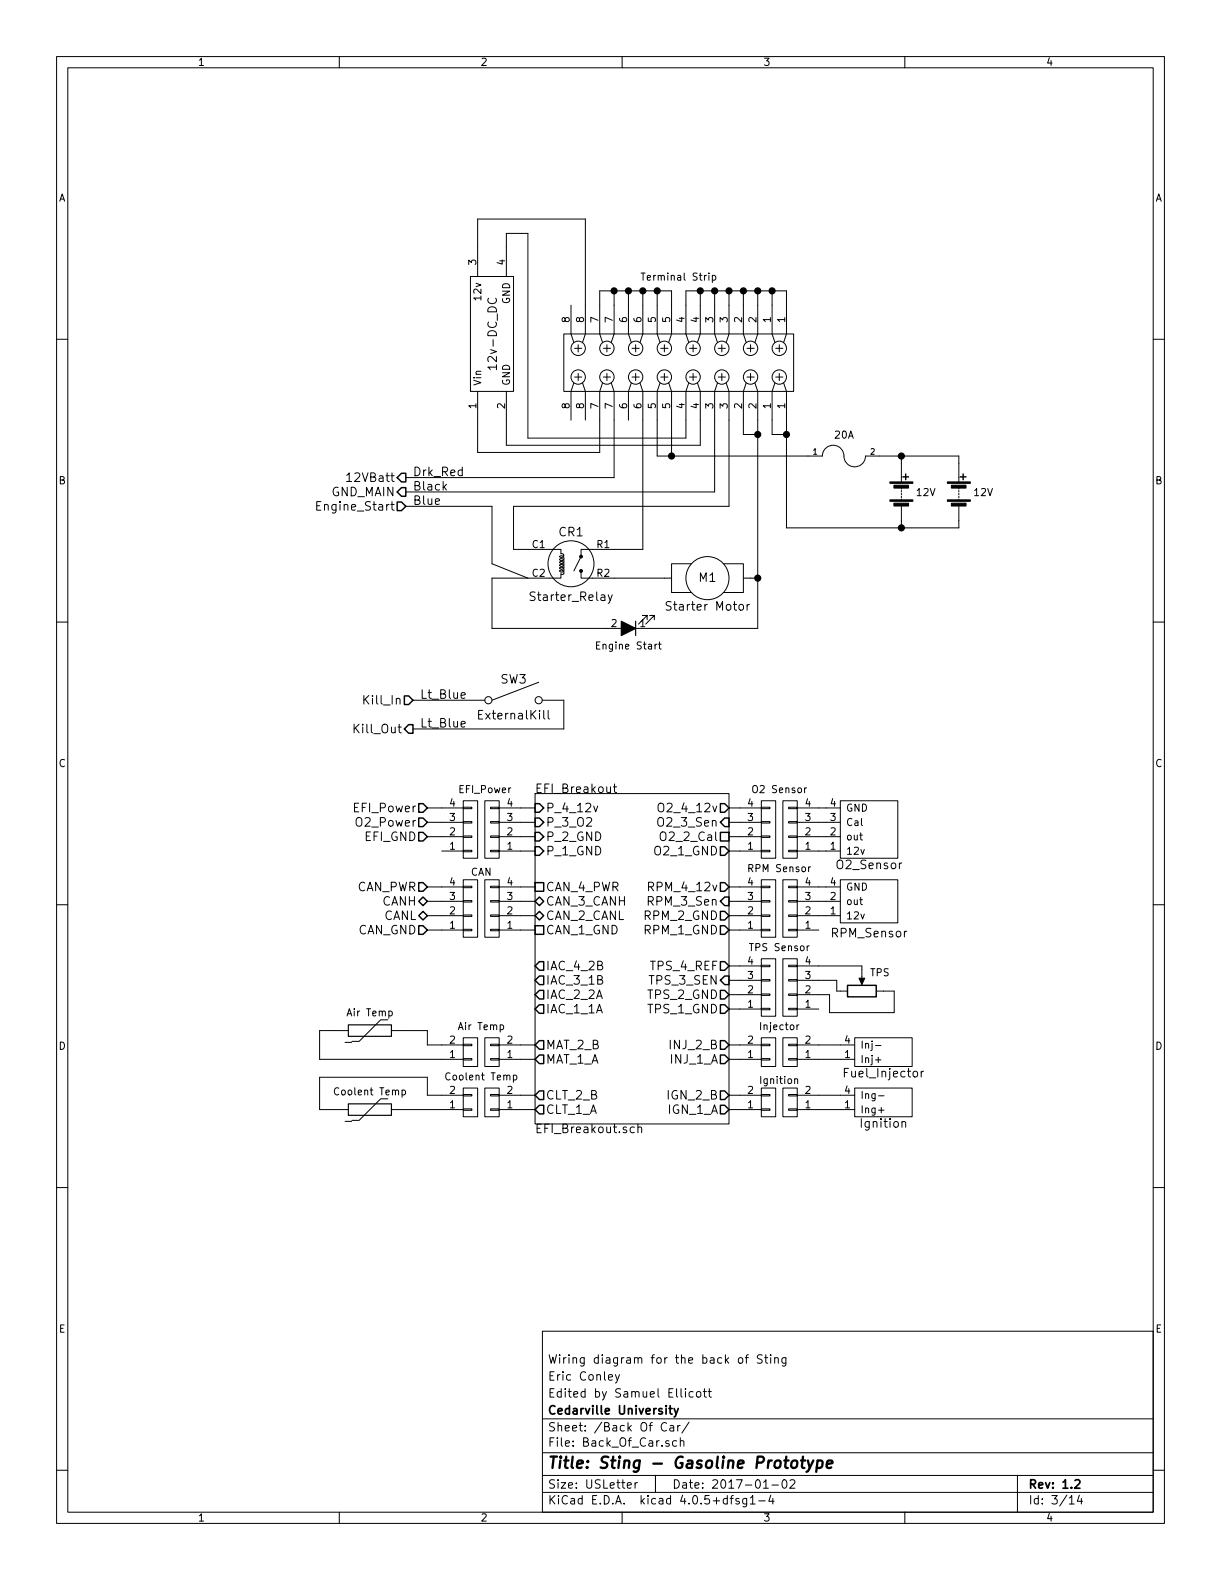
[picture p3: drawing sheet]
<svg xmlns="http://www.w3.org/2000/svg" width="216mm" height="279mm" viewBox="0 0 216 279" stroke-linecap="round" stroke-linejoin="round" font-family="sans-serif">
<g fill="none" stroke="#000" stroke-width=".18">
<path d="M10 10h195.9v259.4h-195.9zM12 12h191.9v255.4h-191.9zM60 10v2M110 10v2M160 10v2M10 60h2M83.2 48.9h7.6v20.3h-7.6zM84.5 48.9v-10.2h19v20.4l-.5 1.5M89.5 48.9v-7.6h3.8v36.2h28v-8.3l.5-1.5M99.7 59.1h40.6v10.1h-40.6zM101 54v5.1l.5 1.5M108.6 51.4v7.7l-.5 1.5"/>
<path d="M111.1 51.4v7.7l.5 1.5M113.4 48.3h.7M113.7 51.4v7.7l-.5 1.5M116.2 51.4v7.7l.5 1.5M123.8 51.4v7.7l-.5 1.5M126 48.8l.3-.1 .3 .2-.2 .6h-.4M126 48.7v1.3M126.4 51.4v7.7l.5 1.5M128.9 51.4v7.7l-.5 1.5M131.4 51.4v7.7l.6 1.5M134 51.4v7.7l-.5 1.5M136.5 51.4v7.7l.5 1.5"/>
<path d="M203.9 60h2M87.8 64.9h-1.5l.4 .5M87.8 64.5v.9M101.5 67.7l-.5 1.5v5.1M101.6 61.6h1.3M101.6 66.7h1.3M102.2 61v1.2M102.2 66v1.3M103 67.7l.5 1.5v5.1M106.6 60.6l-.6-1.5v-7.7h12.7v7.7l-.5 1.5M106.6 67.7l-.6 1.5v10.8h-21.5v-10.8M106.7 61.6h1.2"/>
<path d="M106.7 66.7h1.2M107.3 61v1.2M107.3 66v1.3M108.1 67.7l.5 1.5v15.3h-36.8M111.6 67.7l-.5 1.5v5.1M111.8 61.6h1.2M111.8 66.7h1.2M112.4 61v1.2M112.4 66v1.3M113.2 67.7l.5 1.5v28h-11v1.2l-1.2 2.6M116.7 67.7l-.5 1.5v11.4h29.2a1.93 1.93 0 0 1 2.1-1.9 1.93 1.93 0 0 1 1.8 2.3 1.91 1.91 0 0 0 2 1.6 1.91 1.91 0 0 0 1.7-2h16.5v4.6M116.8 61.6h1.3"/>
<path d="M116.8 66.7h1.3M117.5 61v1.2M117.5 66v1.3M118.2 67.7l.5 1.5v11.4M121.8 60.6l-.5-1.5v-7.7h17.8v7.7l-.5 1.5M121.9 61.6h1.3M121.9 66.7h1.3M122.6 61v1.2M122.6 66v1.3M123.3 67.7l.5 1.5v9.5h-34.3v-9.5M126.9 67.7l-.5 1.5v17.8h-54.6M127 61.6h1.3"/>
<path d="M127 66.7h1.3M127.6 61v1.2M127.6 66v1.3M128.4 67.7l.5 1.5v20.3h-38.1v7.7h8.4v.7h.3l.2 .3-.1 .2-.3 .2a.21 .21 0 0 1-.2 0 .21 .21 0 0 1-.1-.3h.5l.2 .3a.39 .39 0 0 1-.2 .5 .39 .39 0 0 1-.5-.2l.3-.1 .4 .3a.39 .39 0 0 1-.2 .5 .39 .39 0 0 1-.5-.2l.3-.1 .4 .3a.39 .39 0 0 1-.2 .5 .39 .39 0 0 1-.5-.2l.3-.1 .4 .3a.39 .39 0 0 1-.2 .5 .39 .39 0 0 1-.5-.2l.3-.1 .4 .3a.39 .39 0 0 1-.2 .5 .39 .39 0 0 1-.5-.2l.3-.1 .4 .3a.3 .3 0 0 1-.1 .4 .3 .3 0 0 1-.4 0v.7h-12.2v8.9h47v-41.9l-.5-1.5M132 67.7l-.6 1.5v7.6h2.6M132.1 61.6h1.2M132.1 66.7h1.2M132.7 61v1.2M132.7 66v1.3M137 67.7l-.5 1.5v7.6h2.6M137.2 61.6h1.2M137.2 66.7h1.2"/>
<path d="M137.8 61v1.2M137.8 66v1.3M138.6 67.7l.5 1.5v24.1h30.4v-3.8M56 89.4h.5M56.7 88.7h-.7v1.5h.7M61.3 84l.4-.4v1.5M61.3 85.1h.9M71.8 89.5h15.2v10.2l6.3 2.5M122.3 99.7h-3.6v5.1h3.6M127.9 99.7h3.5v5.1h-3.5M159.4 80.6v4.6M159.4 86.2v.3"/>
<path d="M159.4 86.7v.3M159.4 87.2v.3M159.4 87.8v.2M159.4 88.3v.2M159.4 89.5v3.8M169.5 86.2v.3M169.5 86.7v.3M169.5 87.2v.3M169.5 87.8v.2M169.5 88.3v.2M10 110h2M102.7 101v1.2h16"/>
<path d="M107.5 105.2l.4 1M108.3 105.2l-.6 1.4-.2 .1M114.4 109.6v-.8h-.7h.7l-1.5 1.6M115.7 109.6v-.8h-.8h.8l-1.5 1.6M116.4 113.9h.5M116.6 113.5v1.1l.3 .2M118.7 106.5a.62 .62 0 0 0-.8 0v.5l.7 .3v.4a.62 .62 0 0 1-.8 .1M131.4 102.2h2.6M132.1 106.9v1M132.5 106.9l-.2 .1-.2 .2M203.9 110h2M73 123.8h12.7"/>
<path d="M81.5 123l.8-.2-.1-.2-.4-.1-.3 .2 .1 .7h.6M81.5 128.1l.8-.2-.1-.3h-.4l-.3 .2 .1 .7h.6M95.2 120.7l-8.2 3.1M95.9 123.8h3.8v5.1h-26.7M96.1 125.6v1.3l.3 .3M96.9 125.6v1.3l.3 .3M108.5 139.1h.5M108.7 138.6v1.4l.3 .2M142.6 139.3l-.3 .3M10 160h2M75.6 159.4h6.3M75.6 156.8h6.3"/>
<path d="M75.6 148h6.3M75.6 145.4h6.3M75.6 142.9h6.3M78.1 150.5h3.8M81.9 142.7h1.5v.3h-1.5zM81.9 145.3h1.5v.2h-1.5zM81.9 147.8h1.5v.3h-1.5zM81.9 150.4h1.5v.2h-1.5zM81.9 141.6h2.6v10.2h-2.6zM81.9 156.7h1.5v.3h-1.5zM81.9 159.3h1.5v.2h-1.5zM81.9 155.6h2.6v10.1h-2.6z"/>
<path d="M85.7 141.6h2.6v10.2h-2.6zM85.7 155.6h2.6v10.1h-2.6zM86.7 142.7h1.6v.3h-1.6zM86.7 145.3h1.6v.2h-1.6zM86.7 147.8h1.6v.3h-1.6zM86.7 150.4h1.6v.2h-1.6zM86.7 156.7h1.6v.3h-1.6zM86.7 159.3h1.6v.2h-1.6zM88.3 159.4h6.3M88.3 156.8h6.3M88.3 150.5h6.3M88.3 148h6.3"/>
<path d="M88.3 145.4h6.3M88.3 142.9h6.3M94.6 140.3h34.3v58.5h-34.3zM105 142.5l.3 1.1 .4-1.1M116.4 142.3a.5 .5 0 0 1 .6-.3 .5 .5 0 0 1 .4 .5l-.1 .9a.53 .53 0 0 1-.6 .2 .53 .53 0 0 1-.3-.5zM128.9 159.4h5.7M128.9 156.8h5.7M128.9 150.5h5.7M128.9 148h5.7M128.9 145.4h5.7M128.9 142.9h5.7M134.6 156.7h1.5v.3h-1.5z"/>
<path d="M134.6 159.3h1.5v.2h-1.5zM134.6 155.6h2.6v10.1h-2.6zM134.6 142.7h1.5v.3h-1.5zM134.6 145.3h1.5v.2h-1.5zM134.6 147.8h1.5v.3h-1.5zM134.6 150.4h1.5v.2h-1.5zM134.6 141.6h2.6v10.2h-2.6zM138.4 141.6h2.6v10.2h-2.6zM138.4 155.6h2.6v10.1h-2.6zM139.4 142.7h1.6v.3h-1.6zM139.4 145.3h1.6v.2h-1.6zM139.4 147.8h1.6v.3h-1.6z"/>
<path d="M139.4 150.4h1.6v.2h-1.6zM139.4 156.7h1.6v.3h-1.6zM139.4 159.3h1.6v.2h-1.6zM141 159.4h7.6M141 156.8h7.6M141 150.5h7.6M141 148h7.6M141 145.4h7.6M141 142.9h7.6M143.3 153.3l-.3 .2M148.6 155.6h10.1v7.6h-10.1zM148.6 141.6h10.1v10.2h-10.1z"/>
<path d="M203.9 160h2M68.8 178.9l.3-.1 .3 .2-.2 .6h-.4M75.6 161.9h6.3M75.6 164.5h6.3M81.9 161.8h1.5v.3h-1.5zM81.9 164.3h1.5v.3h-1.5zM86.7 161.8h1.6v.3h-1.6zM86.7 164.3h1.6v.3h-1.6zM88.3 161.9h6.3M88.3 164.5h6.3M128.9 161.9h5.7M128.9 164.5h5.7"/>
<path d="M128.9 170.8h5.7M128.9 175.9h5.7M128.9 173.4h5.7M128.9 178.4h5.7M134.6 170.7h1.5v.2h-1.5zM134.6 173.2h1.5v.3h-1.5zM134.6 175.8h1.5v.2h-1.5zM134.6 178.3h1.5v.3h-1.5zM134.6 169.5h2.6v10.2h-2.6zM134.6 161.8h1.5v.3h-1.5zM134.6 164.3h1.5v.3h-1.5zM138.4 169.5h2.6v10.2h-2.6z"/>
<path d="M139.4 161.8h1.6v.3h-1.6zM139.4 164.3h1.6v.3h-1.6zM139.4 170.7h1.6v.2h-1.6zM139.4 173.2h1.6v.3h-1.6zM139.4 175.8h1.6v.2h-1.6zM139.4 178.3h1.6v.3h-1.6zM141 161.9h7.6M141 164.5h3.8M141 170.8h11.4v2.9M141 173.4h7v1.9h1.9M141 178.4h3.8M143.1 167.3l-.4 .2"/>
<path d="M154.9 175.3h3.2v3.8h-11.4v-3.2h-5.7M61.6 182.2h-5.1v5.1h25.4M68.6 180.3h-1.3l-3.8 3.9h-1.3M68.6 194.3h-1.3l-3.8 3.8h-1.3M69.2 182.2h6.4v2.6h6.3M69.2 196.2h12.7M71.1 192.8h.4l.2 .2-.1 .5h-.5M81.9 184.7h1.5v.2h-1.5zM81.9 187.2h1.5v.3h-1.5zM81.9 183.5h2.6v5.1h-2.6zM81.9 193.5h1.5v.3h-1.5zM81.9 196.1h1.5v.2h-1.5z"/>
<path d="M81.9 192.4h2.6v5.1h-2.6zM81.9 193.7h-6.3v-3.2h-19.1v5.7h5.1M85.7 183.5h2.6v5.1h-2.6zM85.7 192.4h2.6v5.1h-2.6zM86.7 184.7h1.6v.2h-1.6zM86.7 187.2h1.6v.3h-1.6zM86.7 193.5h1.6v.3h-1.6zM86.7 196.1h1.6v.2h-1.6zM88.3 187.3h6.3M88.3 184.8h6.3M88.3 196.2h6.3M88.3 193.7h6.3"/>
<path d="M88.4 181.3l.4-.1 .3 .3-.2 .5h-.5M90.8 190.2l.3-.1 .3 .3-.1 .5h-.5M112.2 199.4a.48 .48 0 0 0-.7 0v.8a.48 .48 0 0 0 .7 0M112.8 199.4h.1a.36 .36 0 0 1 .6 .1v.8M112.8 198.8v1.5M128.9 187.3h5.7M128.9 184.8h5.7M128.9 196.2h5.7M128.9 193.7h5.7M134.6 193.5h1.5v.3h-1.5zM134.6 196.1h1.5v.2h-1.5zM134.6 192.4h2.6v5.1h-2.6z"/>
<path d="M134.6 184.7h1.5v.2h-1.5zM134.6 187.2h1.5v.3h-1.5zM134.6 183.5h2.6v5.1h-2.6zM138.4 183.5h2.6v5.1h-2.6zM138.4 192.4h2.6v5.1h-2.6zM139.4 184.7h1.6v.2h-1.6zM139.4 187.2h1.6v.3h-1.6zM139.4 193.5h1.6v.3h-1.6zM139.4 196.1h1.6v.2h-1.6zM140.5 190.9l.2-.1h.3v.8M141 187.3h10.1M141 184.8h10.1"/>
<path d="M141 196.2h10.1M141 193.7h10.1M141.3 181.2l-.4 .3M151.1 183.5h10.2v5.1h-10.2zM151.1 192.4h10.2v5.1h-10.2zM154.8 187.4h1M154.8 184.9h1M155.3 196.3h1M155.3 193.8h1M159.5 198.5l.1-.1a.36 .36 0 0 1 .5 .2v.7M162.9 189.4v1M163.3 189.4l-.3 .1-.1 .2"/>
<path d="M10 210h2M203.9 210h2M95.9 235.4h108v32h-108zM132.3 239.6l-.3 .2v1.3M134.8 239.6h-.6l-.3 .3 .1 .3 .7 .3v.4a.62 .62 0 0 1-.8 .1M135.4 239.6v1.3l.4 .2M136.3 239.6v.1M10 260h2M95.9 256.9h108M95.9 250.9h108M107.6 243.6l.7-.2v-.2l-.5-.1-.2 .2 .1 .7h.6M108.8 243.1l.4 1"/>
<path d="M109.6 243.1l-.6 1.3-.2 .2M117.9 251.7a.7 .7 0 0 0-1 .2 .7 .7 0 0 0 .2 1 .55 .55 0 0 0 .8 0M118.5 252.1h.6v1M119.1 252.4l-.5 .1-.2 .2 .2 .4 .5-.1M119.6 254.8h-.4l-.3 .2 .1 .6 .2 .2 .4-.1M119.8 252.1v1M120.3 252.1l-.5 .2M120.3 254.9l.2-.1h.4v1M120.3 254.3v1.5M121.2 245.6v.1M121.2 246.1v1M121.8 251.5l-1.2 1.9"/>
<path d="M122.6 246.2l-.5-.1-.3 .3 .1 .5 .2 .2 .5-.1M123.2 246.2l.2-.1 .5 .1v.6l-.1 .2-.4 .1-.2-.2zM124.4 246.1h.5M124.6 245.6v1.3l.3 .2M125.2 246.1h.6M125.4 245.6v1.3l.4 .2M130.6 240.2l.2-.1 .5 .1v.6l-.1 .2-.4 .1-.2-.2zM131.8 240.1h.5M135.2 240.1h.6M136.3 240.1v1M137 240.2l.2-.1 .4 .1v.9M137 240.1v1"/>
<path d="M139 240.1l-.1 1.3-.2 .2-.4-.1M139 240.2l-.5-.1-.2 .3v.5l.2 .2 .5-.1M203.9 260h2M60 267.4v2M95.9 263.9h108M95.9 260.9h108M110 267.4v2M110.9 262.7l.7-.2v-.2l-.4-.1-.3 .2 .1 .7h.6M112.3 262.2v1M112.7 262.2l-.4 .3M115.9 260.9v3M129.1 265h.6"/>
<path d="M129.7 264.5l-.4 .2v1.3M130.7 265a.37 .37 0 0 0-.6 .2l.1 .2 .5 .1 .1 .2-.3 .3-.4-.1M132 265v1.3l-.3 .2-.3-.1M132 265h-.4l-.3 .3 .1 .5 .2 .2 .4-.1M132.7 264.9l.4-.4v1.5M132.7 266h.8M134.2 265.4h1.1M135 263.2h.9M136.3 264.4l-.4 1.1h1M136.5 262.6h1.1M136.7 265v1M138.4 261.8l.2-.1a.81 .81 0 0 1 .6 .6 .81 .81 0 0 1-.3 .8l-.1 .1a.79 .79 0 0 1-.4-1.4z"/>
<path d="M139.7 261.8l.2-.1h.4l.3 .4-1 1.1h1M160 267.4v2M179.9 260.9v6.5M189.1 266h.8M190.9 264.4l-.4 1.1h.9M191.2 265v1"/>
<circle cx="102.2" cy="61.6" r="1.27"/>
<circle cx="102.2" cy="66.7" r="1.27"/>
<circle cx="107.3" cy="61.6" r="1.27"/>
<circle cx="107.3" cy="66.7" r="1.27"/>
<circle cx="112.4" cy="61.6" r="1.27"/>
<circle cx="112.4" cy="66.7" r="1.27"/>
<circle cx="117.5" cy="61.6" r="1.27"/>
<circle cx="117.5" cy="66.7" r="1.27"/>
<circle cx="122.6" cy="61.6" r="1.27"/>
<circle cx="122.6" cy="66.7" r="1.27"/>
<circle cx="127.6" cy="61.6" r="1.27"/>
<circle cx="127.6" cy="66.7" r="1.27"/>
<circle cx="132.7" cy="66.7" r="1.27"/>
<circle cx="132.7" cy="61.6" r="1.27"/>
<circle cx="137.8" cy="66.7" r="1.27"/>
<circle cx="137.8" cy="61.6" r="1.27"/>
<circle cx="101" cy="99.7" r="4.1"/>
<circle cx="125.1" cy="102.2" r="3.8"/>
<circle cx="86.4" cy="123.8" r=".63"/>
<circle cx="95.2" cy="123.8" r=".63"/>
</g>
<path d="M118.3 249.1h.5M118.5 248.6v1.3l.3 .2M119.2 249.1l.4 1M119.9 249.1l-.5 1.3-.2 .2M190.1 261.8l.2-.1h.4l.3 .4-1 1.1h1" fill="none" stroke="#000" stroke-width=".3"/>
<path d="M140.1 258.4a.51 .51 0 0 1 .5-.2 .51 .51 0 0 1 .4 .4l-.1 .6a.54 .54 0 0 1-.5 .4 .54 .54 0 0 1-.5-.4zM141.6 258.3h.8M142 257.6l-.2 1.7 .1 .2 .3 .1M142.8 258.3l.4 1.3M143.8 258.3l-.9 1.8-.3 .2M144.6 258.3a.65 .65 0 0 1 .8 .1l-.1 1a.67 .67 0 0 1-.9 .1M144.6 258.3l-.3 2M146.2 258.9l1-.2-.1-.4h-.5l-.3 .2-.1 1 .2 .1 .6-.1" fill="none" stroke="#000" stroke-width=".41"/>
<g fill="#000" stroke="#000" stroke-width=".18">
<path d="M157.4 88.4h4v.2h-4zM157.4 85.2h4v.3h-4zM158.1 89h2.6v.5h-2.6zM158.1 85.8h2.6v.5h-2.6zM167.5 88.4h4.1v.2h-4.1zM167.5 85.2h4.1v.3h-4.1zM168.2 89h2.6v.5h-2.6zM168.2 85.8h2.6v.5h-2.6zM151.9 173h1l-.5 1.1z"/>
<circle cx="102.7" cy="98.4" r=".25"/>
<circle cx="102.7" cy="101" r=".25"/>
</g>
<g fill="none" stroke="#000" stroke-width=".25">
<path d="M70.2 88.8h.8l.8 .7-.8 .8h-.8zM71 86.2h.8v1.6h-.8l-.8-.8zM71 83.7h.8v1.5h-.8l-.8-.7zM159.6 84.3h1.1M160.1 83.8v1M169.8 84.3h1M170.3 83.8v1M71.5 123.1h.8l.7 .7-.7 .8h-.8zM72.3 128.1h.7v1.6h-.7l-.8-.8zM74 142.1h.8l.8 .8-.8 .7h-.8zM74 144.7h.8l.8 .7-.8 .8h-.8zM74 147.2h.8l.8 .8-.8 .7h-.8z"/>
<path d="M74 156.1h.8l.8 .7-.8 .8h-.8zM74 159.4l.8-.8 .8 .8-.8 .7zM94.6 142.1h.8l.7 .8-.7 .7h-.8zM94.6 147.2h.8l.7 .8-.7 .7h-.8zM94.6 144.7h.8l.7 .7-.7 .8h-.8zM94.6 159.4l.8-.8 .7 .8-.7 .7zM94.6 156.1h1.5v1.5h-1.5zM94.6 149.7h.8l.7 .8-.7 .8h-.8zM127.4 156.1h.7l.8 .7-.8 .8h-.7zM127.4 159.4l.7-.8h.8v1.5h-.8zM127.4 142.1h.7l.8 .8-.8 .7h-.7zM127.4 147.2h1.5v1.5h-1.5z"/>
<path d="M127.4 149.7h.7l.8 .8-.8 .8h-.7zM128.1 144.7h.8v1.5h-.8l-.7-.8zM74 161.9l.8-.7 .8 .7-.8 .8zM74 163.7h.8l.8 .8-.8 .7h-.8zM94.6 170.8l.8-.7h.7v1.5h-.7zM94.6 163.7h1.5v1.5h-1.5zM94.6 161.9l.8-.7 .7 .7-.7 .8zM94.6 175.9l.8-.8h.7v1.6h-.7zM95.4 172.6h.7v1.5h-.7l-.8-.7zM95.4 177.7h.7v1.5h-.7l-.8-.8zM127.4 161.2h.7l.8 .7-.8 .8h-.7zM127.4 163.7h.7l.8 .8-.8 .7h-.7z"/>
<path d="M127.4 170.1h.7l.8 .7-.8 .8h-.7zM127.4 175.1h.7l.8 .8-.8 .8h-.7zM127.4 177.7h.7l.8 .7-.8 .8h-.7zM128.1 172.6h.8v1.5h-.8l-.7-.7zM149.9 174.2h5v2.1h-5zM94.6 187.3l.8-.7h.7v1.5h-.7zM94.6 193.7l.8-.8h.7v1.5h-.7zM95.4 184h.7v1.5h-.7l-.8-.7zM95.4 195.5h.7v1.5h-.7l-.8-.8zM127.4 184h.7l.8 .8-.8 .7h-.7zM127.4 186.6h.7l.8 .7-.8 .8h-.7zM127.4 192.9h.7l.8 .8-.8 .7h-.7z"/>
<path d="M127.4 195.5h.7l.8 .7-.8 .8h-.7z"/>
</g>
<g fill="#000" stroke="#000" stroke-width=".25">
<circle cx="108.6" cy="51.4" r=".51"/>
<circle cx="111.1" cy="51.4" r=".51"/>
<circle cx="113.7" cy="51.4" r=".51"/>
<circle cx="116.2" cy="51.4" r=".51"/>
<circle cx="123.8" cy="51.4" r=".51"/>
<circle cx="126.4" cy="51.4" r=".51"/>
<circle cx="128.9" cy="51.4" r=".51"/>
<circle cx="131.4" cy="51.4" r=".51"/>
<circle cx="134" cy="51.4" r=".51"/>
<circle cx="136.5" cy="51.4" r=".51"/>
<circle cx="134" cy="76.8" r=".51"/>
<circle cx="139.1" cy="76.8" r=".51"/>
<circle cx="118.7" cy="80.6" r=".51"/>
<circle cx="159.4" cy="93.3" r=".51"/>
<circle cx="159.4" cy="80.6" r=".51"/>
<circle cx="134" cy="102.2" r=".51"/>
</g>
<path d="M112.4 109.9v2.5M61.6 181.2h7.6v2.1h-7.6zM61.6 195.2h7.6v2h-7.6z" fill="none" stroke="#000" stroke-width=".2"/>
<path d="M109.9 109.9l2.5 1.2-2.5 1.3z" fill="#000" stroke="#000" stroke-width=".2"/>
<text font-size="2.8" x="96.9" y="259.7">Title: Sting - Gasoline Prototype</text>
<g font-size="2.1">
<text x="87.9" y="64.8" transform="rotate(-90 87.9 64.8)">12v-DC_DC</text>
<text x="58.5" y="87.8">GND_MAIN</text>
<text x="61.9" y="85.2">12VBatt</text>
<text x="73" y="89.3">Blue</text>
<text x="73" y="86.7">Black</text>
<text x="73" y="84.2">Drk_Red</text>
<text x="56.7" y="90.3">Engine_Start</text>
<text x="98.9" y="94.8">CR1</text>
<text x="94.1" y="106.3">Starter_Relay</text>
<text x="118.4" y="108">Starter Motor</text>
<text x="123.6" y="102.9">M1</text>
<text x="64.7" y="124.6">Kill_In</text>
<text x="74.3" y="123.6">Lt_Blue</text>
<text x="88.5" y="120.9">SW3</text>
<text x="63" y="129.7">Kill_Out</text>
<text x="74.3" y="128.7">Lt_Blue</text>
<text x="85" y="127.2">ExternalKill</text>
<text x="62.8" y="143.6">EFI_Power</text>
<text x="94.6" y="140.2">EFI_Breakout</text>
<text x="96.5" y="143.6">P_4_12v</text>
<text x="117.1" y="143.6">O2_4_12v</text>
<text x="63.2" y="146.2">O2_Power</text>
<text x="64.4" y="148.7">EFI_GND</text>
<text x="96.5" y="148.7">P_2_GND</text>
<text x="96.5" y="146.2">P_3_O2</text>
<text x="116.7" y="146.2">O2_3_Sen</text>
<text x="117.3" y="148.7">O2_2_Cal</text>
<text x="96.5" y="151.3">P_1_GND</text>
<text x="115.9" y="151.3">O2_1_GND</text>
<text x="148.1" y="153.7">O2_Sensor</text>
<text x="62.9" y="157.6">CAN_PWR</text>
<text x="67.5" y="160.1">CANH</text>
<text x="96.5" y="160.1">CAN_3_CANH</text>
<text x="96.5" y="157.6">CAN_4_PWR</text>
<text x="114.8" y="160.1">RPM_3_Sen</text>
<text x="115.2" y="157.6">RPM_4_12v</text>
<text x="63.1" y="165.2">CAN_GND</text>
<text x="67.7" y="162.7">CANL</text>
<text x="96.5" y="165.2">CAN_1_GND</text>
<text x="96.5" y="162.7">CAN_2_CANL</text>
<text x="114" y="162.7">RPM_2_GND</text>
<text x="114" y="165.2">RPM_1_GND</text>
<text x="147.1" y="165.8">RPM_Sensor</text>
<text x="96.5" y="171.6">IAC_4_2B</text>
<text x="115.1" y="171.6">TPS_4_REF</text>
<text x="96.5" y="174.1">IAC_3_1B</text>
<text x="96.5" y="179.2">IAC_1_1A</text>
<text x="96.5" y="176.7">IAC_2_2A</text>
<text x="114.6" y="176.7">TPS_2_GND</text>
<text x="114.6" y="179.2">TPS_1_GND</text>
<text x="114.9" y="174.1">TPS_3_SEN</text>
<text x="61.2" y="185">-</text>
<text x="96.5" y="185.5">MAT_2_B</text>
<text x="118.6" y="185.5">INJ_2_B</text>
<text x="96.5" y="188.1">MAT_1_A</text>
<text x="118.6" y="188.1">INJ_1_A</text>
<text x="149.6" y="190.5">Fuel_Injector</text>
<text x="96.5" y="197">CLT_1_A</text>
<text x="96.5" y="194.4">CLT_2_B</text>
<text x="118.1" y="194.4">IGN_2_B</text>
<text x="118.1" y="197">IGN_1_A</text>
<text x="61.2" y="199">-</text>
<text x="94.6" y="200.4">EFI_Breakout.sch</text>
<text x="152.4" y="199.4">Ignition</text>
<text x="96.9" y="244.1">Eric Conley</text>
<text x="96.9" y="241.1">Wiring diagram for the back of Sting</text>
<text x="96.9" y="250.1">Cedarville University</text>
<text x="96.9" y="247.1">Edited by Samuel Ellicott</text>
<text x="96.9" y="255.8">File: Back_Of_Car.sch</text>
<text x="96.9" y="253.1">Sheet: /Back Of Car/</text>
<text x="96.9" y="263.2">Size: USLetter</text>
<text x="118.9" y="263.2">Date: 2017-01-02</text>
<text x="181.9" y="263.2">Rev: 1.2</text>
<text x="96.9" y="266">KiCad E.D.A. kicad 4.0.5+dfsg1-4</text>
<text x="181.9" y="266">Id: 3/14</text>
</g>
<g font-size="1.8">
<text x="35" y="11.6">1</text>
<text x="85" y="11.6">2</text>
<text x="135" y="11.6">3</text>
<text x="185" y="11.6">4</text>
<text x="10.4" y="35.6">A</text>
<text x="204.3" y="35.6">A</text>
<text x="84.2" y="46.8" transform="rotate(-90 84.2 46.8)">3</text>
<text x="89.3" y="46.8" transform="rotate(-90 89.3 46.8)">4</text>
<text x="85.1" y="52.9" transform="rotate(-90 85.1 52.9)">12v</text>
<text x="90.2" y="53.8" transform="rotate(-90 90.2 53.8)">GND</text>
<text x="114.1" y="49.6">Terminal Strip</text>
<text x="100.7" y="57" transform="rotate(-90 100.7 57)">8</text>
<text x="103.3" y="57" transform="rotate(-90 103.3 57)">8</text>
<text x="105.8" y="57" transform="rotate(-90 105.8 57)">7</text>
<text x="108.3" y="57" transform="rotate(-90 108.3 57)">7</text>
<text x="110.9" y="57" transform="rotate(-90 110.9 57)">6</text>
<text x="113.4" y="57" transform="rotate(-90 113.4 57)">6</text>
<text x="116" y="57" transform="rotate(-90 116 57)">5</text>
<text x="118.5" y="57" transform="rotate(-90 118.5 57)">5</text>
<text x="121" y="57" transform="rotate(-90 121 57)">4</text>
<text x="123.6" y="57" transform="rotate(-90 123.6 57)">4</text>
<text x="126.1" y="57" transform="rotate(-90 126.1 57)">3</text>
<text x="128.7" y="57" transform="rotate(-90 128.7 57)">3</text>
<text x="131.2" y="57" transform="rotate(-90 131.2 57)">2</text>
<text x="133.7" y="57" transform="rotate(-90 133.7 57)">2</text>
<text x="136.3" y="57" transform="rotate(-90 136.3 57)">1</text>
<text x="138.8" y="57" transform="rotate(-90 138.8 57)">1</text>
<text x="85.1" y="68.2" transform="rotate(-90 85.1 68.2)">Vin</text>
<text x="90.2" y="68.2" transform="rotate(-90 90.2 68.2)">GND</text>
<text x="84.2" y="72.2" transform="rotate(-90 84.2 72.2)">1</text>
<text x="89.3" y="72.2" transform="rotate(-90 89.3 72.2)">2</text>
<text x="100.7" y="72.2" transform="rotate(-90 100.7 72.2)">8</text>
<text x="103.3" y="72.2" transform="rotate(-90 103.3 72.2)">8</text>
<text x="105.8" y="72.2" transform="rotate(-90 105.8 72.2)">7</text>
<text x="108.3" y="72.2" transform="rotate(-90 108.3 72.2)">7</text>
<text x="110.9" y="72.2" transform="rotate(-90 110.9 72.2)">6</text>
<text x="113.4" y="72.2" transform="rotate(-90 113.4 72.2)">6</text>
<text x="116" y="72.2" transform="rotate(-90 116 72.2)">5</text>
<text x="118.5" y="72.2" transform="rotate(-90 118.5 72.2)">5</text>
<text x="121" y="72.2" transform="rotate(-90 121 72.2)">4</text>
<text x="123.6" y="72.2" transform="rotate(-90 123.6 72.2)">4</text>
<text x="126.1" y="72.2" transform="rotate(-90 126.1 72.2)">3</text>
<text x="128.7" y="72.2" transform="rotate(-90 128.7 72.2)">3</text>
<text x="131.2" y="72.2" transform="rotate(-90 131.2 72.2)">2</text>
<text x="133.7" y="72.2" transform="rotate(-90 133.7 72.2)">2</text>
<text x="136.3" y="72.2" transform="rotate(-90 136.3 72.2)">1</text>
<text x="138.8" y="72.2" transform="rotate(-90 138.8 72.2)">1</text>
<text x="147.6" y="77.5">20A</text>
<text x="10.4" y="85.6">B</text>
<text x="162.1" y="87.7">12V</text>
<text x="172.3" y="87.7">12V</text>
<text x="204.3" y="85.6">B</text>
<text x="94.1" y="96.9">C1</text>
<text x="94.1" y="102">C2</text>
<text x="105.6" y="96.9">R1</text>
<text x="105.6" y="102">R2</text>
<text x="108.1" y="110.9">2</text>
<text x="113.2" y="110.9">1</text>
<text x="105.9" y="114.8">Engine Start</text>
<text x="10.4" y="135.6">C</text>
<text x="204.3" y="135.6">C</text>
<text x="79.5" y="142.6">4</text>
<text x="81.2" y="140.2">EFI_Power</text>
<text x="89.7" y="142.6">4</text>
<text x="132.2" y="142.6">4</text>
<text x="133.4" y="140.2">O2 Sensor</text>
<text x="142.4" y="142.6">4</text>
<text x="146.8" y="142.6">4</text>
<text x="149.6" y="143.5">GND</text>
<text x="79.5" y="147.7">2</text>
<text x="79.5" y="145.2">3</text>
<text x="89.7" y="147.7">2</text>
<text x="89.7" y="145.2">3</text>
<text x="132.2" y="147.7">2</text>
<text x="132.2" y="145.2">3</text>
<text x="142.4" y="147.7">2</text>
<text x="142.4" y="145.2">3</text>
<text x="146.8" y="147.7">2</text>
<text x="146.8" y="145.2">3</text>
<text x="149.6" y="148.6">out</text>
<text x="149.6" y="146">Cal</text>
<text x="79.5" y="150.2">1</text>
<text x="83.2" y="154.8">CAN</text>
<text x="89.7" y="150.2">1</text>
<text x="132.2" y="150.2">1</text>
<text x="132.6" y="154.2">RPM Sensor</text>
<text x="142.4" y="150.2">1</text>
<text x="146.8" y="150.2">1</text>
<text x="149.6" y="151.1">12v</text>
<text x="79.5" y="161.7">2</text>
<text x="79.5" y="159.1">3</text>
<text x="79.5" y="156.6">4</text>
<text x="89.7" y="161.7">2</text>
<text x="89.7" y="159.1">3</text>
<text x="89.7" y="156.6">4</text>
<text x="132.2" y="161.7">2</text>
<text x="132.2" y="159.1">3</text>
<text x="132.2" y="156.6">4</text>
<text x="142.4" y="161.7">2</text>
<text x="142.4" y="159.1">3</text>
<text x="142.4" y="156.6">4</text>
<text x="146.8" y="161.7">1</text>
<text x="146.8" y="159.1">2</text>
<text x="146.8" y="156.6">4</text>
<text x="149.6" y="160">out</text>
<text x="149.6" y="157.5">GND</text>
<text x="79.5" y="164.2">1</text>
<text x="89.7" y="164.2">1</text>
<text x="132.2" y="164.2">1</text>
<text x="142.4" y="164.2">1</text>
<text x="149.6" y="162.6">12v</text>
<text x="132.2" y="173.1">3</text>
<text x="132.2" y="170.6">4</text>
<text x="132.8" y="168.2">TPS Sensor</text>
<text x="142.4" y="173.1">3</text>
<text x="142.4" y="170.6">4</text>
<text x="153.9" y="172.6">TPS</text>
<text x="61.6" y="179.7">Air Temp</text>
<text x="132.2" y="178.2">1</text>
<text x="132.2" y="175.6">2</text>
<text x="142.4" y="178.2">1</text>
<text x="142.4" y="175.6">2</text>
<text x="10.4" y="185.6">D</text>
<text x="79.5" y="184.5">2</text>
<text x="81.3" y="182.1">Air Temp</text>
<text x="89.7" y="184.5">2</text>
<text x="132.2" y="184.5">2</text>
<text x="134.6" y="182.1">Injector</text>
<text x="142.4" y="184.5">2</text>
<text x="149.4" y="184.5">4</text>
<text x="152.1" y="185.4">Inj-</text>
<text x="204.3" y="185.6">D</text>
<text x="79.2" y="191">Coolent Temp</text>
<text x="79.5" y="187.1">1</text>
<text x="89.7" y="187.1">1</text>
<text x="132.2" y="187.1">1</text>
<text x="134.6" y="191.7">Ignition</text>
<text x="142.4" y="187.1">1</text>
<text x="149.4" y="187.1">1</text>
<text x="152.1" y="188">Inj+</text>
<text x="59.5" y="193.7">Coolent Temp</text>
<text x="79.5" y="196">1</text>
<text x="79.5" y="193.4">2</text>
<text x="89.7" y="196">1</text>
<text x="89.7" y="193.4">2</text>
<text x="132.2" y="196">1</text>
<text x="132.2" y="193.4">2</text>
<text x="142.4" y="196">1</text>
<text x="142.4" y="193.4">2</text>
<text x="149.4" y="196">1</text>
<text x="149.4" y="193.4">4</text>
<text x="152.1" y="196.8">Ing+</text>
<text x="152.1" y="194.3">Ing-</text>
<text x="10.4" y="235.6">E</text>
<text x="204.3" y="235.6">E</text>
<text x="35" y="269">1</text>
<text x="85" y="269">2</text>
<text x="135" y="269">3</text>
<text x="185" y="269">4</text>
</g>
<g font-size="1.4">
<text x="143.8" y="80.4">1</text>
<text x="153.9" y="80.4">2</text>
</g>
</svg>
